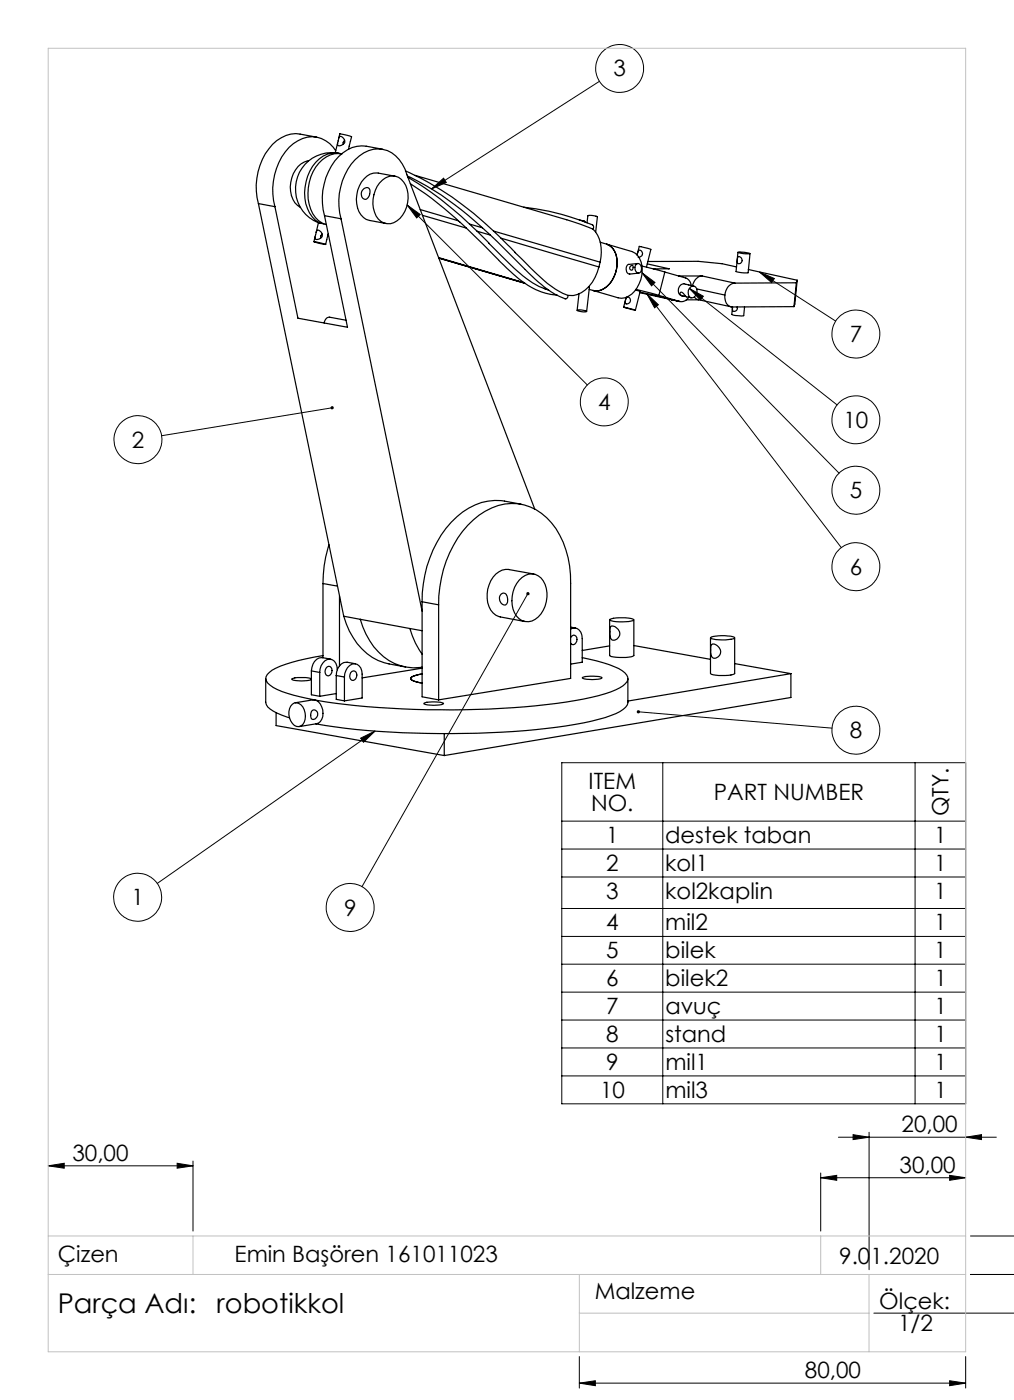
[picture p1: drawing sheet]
<svg xmlns="http://www.w3.org/2000/svg" width="210mm" height="290mm" viewBox="0 0 210 290" stroke-linecap="round" stroke-linejoin="round" font-family="sans-serif">
<g fill="none" stroke="#000" stroke-width=".21">
<path d="M124.1 16.8l-34.7 22.3M89.4 39.1l2.5-2.2 .5 .9zM84.3 42.5l37.3 37.2M84.3 42.5l2.7 1.9-.7 .7zM133 56.5l40.8 41.5M133 56.5l2.6 2-.7 .7zM142.8 59.7l30.6 24.2M142.8 59.7l2.9 1.7-.6 .8zM157.3 56.4l15.8 10.1M157.3 56.4l3.1 1.3-.6 .8zM133.9 60.8l40.3 52.6M133.9 60.8l2.4 2.3-.7 .7z"/>
<path d="M68.8 84.5l-35.3 5.8M109.3 123l-34.3 60.7M74.7 152.9l3-1.5-2.4 2.4zM77.7 151.4l-45.1 31.6M116.3 158h83.7v70.7h-83.7zM132.2 147.4l40.1 3.4M137.3 158v70.7M189.5 158v70.7M116.3 175.9h83.7M116.3 170.1h83.7M116.3 181.7h83.7M116.3 188.2h83.7"/>
<path d="M116.3 194h83.7M116.3 199.7h83.7M116.3 205.5h83.7M116.3 211.3h83.7M116.3 217.1h83.7M116.3 222.9h83.7M173.6 235.6h32.7M176.7 235l3.3 .6-3.3 .5zM180 234.5v28.5M200 235.6l3.3-.6v1.1zM10 241.5l3.3-.5v1zM10 241.5h30"/>
<path d="M36.7 241l3.3 .5-3.3 .5zM40 240.5v14.5M170 244l3.3-.5v1zM170 243v12M170 244h30M196.7 243.5l3.3 .5-3.3 .5zM201 256h9.1M181 272h29.1M201 264h9.1M120 286.5l3.3-.5v1zM120 281v6.5M120 286.5h80"/>
<path d="M196.7 286l3.3 .5-3.3 .5zM200 281v6.5"/>
<circle cx="128.3" cy="14.2" r="5"/>
<circle cx="177.2" cy="69.2" r="4.9"/>
<circle cx="28.6" cy="91.1" r="5"/>
<circle cx="125.2" cy="83.2" r="5"/>
<circle cx="177.3" cy="86.9" r="5"/>
<circle cx="177.2" cy="117.4" r="4.9"/>
<circle cx="177.2" cy="101.5" r="4.9"/>
<circle cx="177.3" cy="151.3" r="5"/>
<circle cx="28.5" cy="185.9" r="5"/>
<circle cx="72.5" cy="188" r="5"/>
</g>
<path d="M10 10h190v270h-190zM10 256h190M40 256v8M170 256v8M10 264h190M120 264v16M120 272h60M180 264v16" fill="none" stroke="#c0c0c0" stroke-width=".21"/>
<g fill="#000">
<path d="M84.3 42.5l2.7 1.9-.7 .7zM89.4 39.1l2.5-2.2 .5 .9zM133 56.5l2.6 2-.7 .7zM157.3 56.4l3.1 1.3-.6 .8zM142.8 59.7l2.9 1.7-.6 .8zM133.9 60.8l2.4 2.3-.7 .7zM132 147.2l-.1 .2h.3h-.3a.33 .33 0 0 0 .4 .4 .33 .33 0 0 0 .2-.5 .33 .33 0 0 0-.5-.1zM109 122.8a.34 .34 0 0 0 .1 .5 .34 .34 0 0 0 .5-.1 .34 .34 0 0 0-.1-.5l-.2 .3 .2-.3zM74.7 152.9l3-1.5-2.4 2.4zM68.6 84.2a.34 .34 0 0 0 .1 .6 .34 .34 0 0 0 .4-.4l-.3 .1 .3-.1a.33 .33 0 0 0-.5-.2z"/>
<path d="M36.7 241l3.3 .5-3.3 .5zM10 241.5l3.3-.5v1z"/>
<path d="M120 286.5l3.3-.5v1zM196.7 286l3.3 .5-3.3 .5zM170 244l3.3-.5v1zM196.7 243.5l3.3 .5-3.3 .5zM176.7 235l3.3 .6-3.3 .5zM200 235.6l3.3-.6v1.1z"/>
</g>
<g fill="none" stroke="#000" stroke-width=".25">
<path d="M63.9 33.3a5.5 5.5 0 0 0-3.7 6.3 4.3 4.3 0 0 0 1.9 3.3M65.6 28.4l-3.4-.6a6.7 6.7 0 0 0-6.5 3 13.2 13.2 0 0 0-2.2 11.4M69.5 31.2a5.7 5.7 0 0 0-8.8-1.4 12.9 12.9 0 0 0-3.8 13M69.7 31.7l-.3-.1 1.4 .3M69.9 31.8a7.5 7.5 0 0 0-8.4 5.4 7.5 7.5 0 0 0 4.5 9M69.9 29.6l-.5 2M70.1 28.7l.3-1 2.4 .6-.6 2.6M70.2 28.4a.85 .85 0 0 1 1.1 .2 .85 .85 0 0 1 0 1.1l-.8 .5a.4 .4 0 0 1-.6-.3zM70.6 31.9a5.8 5.8 0 0 0-5.8 3.6 9.4 9.4 0 0 0 .5 9.6l.7 .6 1.1 .7M70.6 31.9a5.2 5.2 0 0 0-5.9 2.5 9.3 9.3 0 0 0 0 10.5l.6 .7 1 .6M70.6 31.9h.2M71.4 29.1l-.4 .4 .1 .4"/>
<path d="M75.1 39.3a.81 .81 0 0 1 1.1-.4 .81 .81 0 0 1 .4 1.1v.2a.88 .88 0 0 1-.5 .9 .88 .88 0 0 1-1-.1 1.36 1.36 0 0 1 0-1.7zM79.2 37.3a2.91 2.91 0 0 1 4.8 1.1 6.1 6.1 0 0 1-2.4 7.7 2.92 2.92 0 0 1-4-2.1 6.4 6.4 0 0 1 1.6-6.7zM79.3 30.9l-3.5-.6a7.4 7.4 0 0 0-7.2 4.1 13.2 13.2 0 0 0-1.4 10.3M81.8 36.5l-3.4-.6a3.4 3.4 0 0 0-3.5 1.8 6.3 6.3 0 0 0-.1 6.8 2.6 2.6 0 0 0 1.8 1.2l3.4 .6M84 35.4a71.3 71.3 0 0 1 22.2 16.4l.6 .5M84.4 36.5a63.8 63.8 0 0 1 15.5 10.7M84.5 36.7a79.2 79.2 0 0 1 16.9 13.8M85 38a66.8 66.8 0 0 1 9.9 7.7M85.9 36.3l31.5 9.2 5.4 2M53.5 42.2l17.7 85.5M53.5 42.2l3.4 .6M56.9 42.8l4.8 23.1 10.3 1.9-4.8-23.1"/>
<path d="M65 50.1l2.5 .5zM65.2 49.1l-.2 1M65.7 47.7a.98 .98 0 0 1 1 1.2 .98 .98 0 0 1-1.4 .6l-.1-.4zM66.7 48.5l-.3 .4v.4M67.2 44.7l3.4 .6M67.6 46.5l-1.7-.3-.4 1.9M68 48.4l-.5 2.2M70.6 45.3a12.9 12.9 0 0 1 3.8-13 5.7 5.7 0 0 1 8.9 1.7l.6 1 26.8 70.4M70.6 45.3l16.8 81.3M87 43.4l7.9 2.3M87.5 44.6l9.1 2.7 6.7 6.6M90.8 53.4l17.7 5.1"/>
<path d="M90.9 53.5l17.8 5.1zM94.9 45.7l1.7 1.5M97.2 46.4l2.7 .8M98.8 47.9l2.8 .8M99.9 47.2l1.7 1.5M101.2 50.3l5.4 5.4a19.8 19.8 0 0 0 6 4M101.6 48.7l7.1 7.1M102.2 47.9l22.1 6.4M103.4 54l.9 .9a19.3 19.3 0 0 0 9.7 6.1l1.4 .2M103.8 49.3l20.2 6M106.6 52.3l3.5 3.4a21.8 21.8 0 0 0 7.5 5.5M108.5 42.9a50.2 50.2 0 0 1 14.3 3.8l.1 .3-.1 .5"/>
<path d="M108.8 55.8a23.6 23.6 0 0 0 8.3 6.1l.4-.3 .1-.4M112.6 59.7l1 .4M112.6 59.7l.9 .3M120 45.6l1 .2 .2 .2M121.6 46.2l.1-1.5a2.9 2.9 0 0 1 2 .2l-.3 3.2M121.9 59.4l.2 .2-.6 4.9M122 60l.8 .2M122.8 47.5a7.2 7.2 0 0 1 1.5 6.8M124 55.3a7.3 7.3 0 0 1-5.3 5.9h-1.1M124.3 54.3l-.3 1M124.3 50.2l1.3 .4M125.6 50.6a4.1 4.1 0 0 1 2.1 4.9 5.3 5.3 0 0 1-4.1 4.8l-.8-.1"/>
<path d="M125.6 50.6l5.2 1.5a4.1 4.1 0 0 1 2.1 4.9 5.3 5.3 0 0 1-4.1 4.8l-6-1.6M125.6 50.6a3.6 3.6 0 0 1 2.2 3.6 6.2 6.2 0 0 1-3.2 5.9l-.7 .1h-1.1M130.6 55.2a.37 .37 0 0 1 .5-.1 .37 .37 0 0 1 0 .5 .4 .4 0 0 1-.7 .2 .4 .4 0 0 1 .2-.6zM131.7 60l4.8 1.2M131.8 54.7a.81 .81 0 0 1 .9 .2 .81 .81 0 0 1 .2 .9 .64 .64 0 0 1-.5 .8 .64 .64 0 0 1-.8-.5 1.21 1.21 0 0 1 .2-1.4zM131.9 52.8l.5-1.8 2.4 .7-.9 3.6M132 52.8v-.4a.5 .5 0 0 1 .5-.6 .5 .5 0 0 1 .5 .5 .77 .77 0 0 1-.8 1M132.1 54.6l-1.9 .2a1.09 1.09 0 0 0-.5 1 1.09 1.09 0 0 0 .7 .9M132.3 56.6l-1.9 .2M133 55.1l4.7 1.3M134.1 54.7l4.5 1h-3.3M134.2 54.2l10.4-.1 4.9 .5 3 .7"/>
<path d="M137.7 56.4l4.3 1.2a1.96 1.96 0 0 1 1.2 1.5M137.7 56.4l-1.2 4.8M140.5 57.2h4.9M143.1 59.4a.83 .83 0 0 1 .9 0 .83 .83 0 0 1 .4 .9 1.31 1.31 0 0 1-1.3 1.4 1.43 1.43 0 0 1 0-2.3zM143.7 59.2l-1.3-.2a1.32 1.32 0 0 0-1.8 .4 1.32 1.32 0 0 0 .5 1.9h.4M144.3 59.8l5.8 1.3M145.4 57.2a2.37 2.37 0 0 0-2 2M145.4 57.2l6.8 1.4M152.2 58.6a2.46 2.46 0 0 0-2.1 2.5M152.8 52.3l-.4 3.9 1.2 .3h1.3l.4-4M152.8 52.3h1.3l1.2 .2h-1.3zM152.8 53.3a.68 .68 0 0 1 .9 .6 .68 .68 0 0 1-.9 .7l-.1-.8z"/>
<path d="M155 55.8l10.1 2.2M164.9 58.6h-12.7M164.9 58.6l-.5 4.9M165.1 58l-.2 .6M165.1 58l-.5 5-.2 .5M71.7 66.3l-3.4-.6a1.11 1.11 0 0 0-1.2 1.2M119.5 64.3a2.9 2.9 0 0 1 2 .2 2.9 2.9 0 0 1-2-.2zM119.9 60.9l-.4 3.4M129.2 63.6l2.4 .7zM129.7 61.6l-.5 2M129.9 61.5a.7 .7 0 0 1 .6 .9 .7 .7 0 0 1-1 .4l.1-.8zM131.6 60.1l1 .3-1 3.9"/>
<path d="M132.5 60.6l6.7 1.5M132.5 60.5l6.6 1.6M136.5 61.2l4.3 1.3M139.1 62.1h.1M139.1 62.1l1.7 .4M139.2 62.1l1.7 .4M141 60.5l.4 .2 .7 .8-.8-.2a.41 .41 0 0 1-.4-.3 .41 .41 0 0 1 .1-.5zM142.1 61.5l1.1 .2M142.1 62.1h2.6M142.7 61.6l-.2 .2a1.73 1.73 0 0 1-1.7 .7M143.8 61.5l.8 .6 6.8 1.5M150.1 61.1a1.95 1.95 0 0 0 1.6 2.5"/>
<path d="M151.7 63.6l-.1 1.5 2 .4 .4-.1 .2-1.8M151.7 63.6v.3a.5 .5 0 0 0 .3 .6 .5 .5 0 0 0 .6-.4v-.5M164.4 63.5l-12.7 .1M68.1 112.8a26.2 26.2 0 0 0-1.2 8.1M107.9 104.4a15.2 15.2 0 0 0-8.2-.3 17.1 17.1 0 0 0-10 9.8 26.1 26.1 0 0 0-2.3 10.8M110.6 118.9l-5.2-.9a4 4 0 0 0-4.1 3.2 5.3 5.3 0 0 0 1.4 6.2l.9 .4 5.1 .9M64.5 139v4.9l1.7 .3M64.5 139l1.7 .3M66.2 139.3v4.9M66.9 135.8a33.1 33.1 0 0 0-10.6 3 1.92 1.92 0 0 0-1.1 2.3 7.1 7.1 0 0 0 4.3 2.5 101.2 101.2 0 0 0 23.8 3.2 174.9 174.9 0 0 0 37.6-2l4.4-1.1a8.2 8.2 0 0 0 4.6-2.5 1.43 1.43 0 0 0-.5-1.8 16.9 16.9 0 0 0-7.4-2.9l-1.4-.3M66.9 120.9v15.4M66.9 120.9l3 .5"/>
<path d="M67.8 138.1a.79 .79 0 0 1 .9 .3 .79 .79 0 0 1 0 .9 .72 .72 0 0 1-.8 .7 .72 .72 0 0 1-.6-.9l.2-.7zM68.5 136.5a3.1 3.1 0 0 0-2.9 .1 3.2 3.2 0 0 0-1.1 2.4M69.6 139.9v5l1.7 .3M69.6 139.9l1.7 .3M69.8 138.7a1.69 1.69 0 0 0-.6-1.8 1.69 1.69 0 0 0-1.9 0 3 3 0 0 0-1.1 2.4M70.3 123.5v14.4M71.2 127.7a13.3 13.3 0 0 0 8.4 9.6l4.4 .9M71.2 127.7l13.7 2.5M72.6 139.3a.69 .69 0 0 1 .9-.3 .69 .69 0 0 1 .4 .8 .83 .83 0 0 1-.3 .9 .83 .83 0 0 1-1 0 1.28 1.28 0 0 1 0-1.4zM73.6 137.5a3.1 3.1 0 0 0-2.9 0 3 3 0 0 0-1.1 2.4M74.6 128.3a13.3 13.3 0 0 0 8.4 9.6 9.3 9.3 0 0 0 4.4 .3M84.9 130.2a17 17 0 0 0 2.5 5.3"/>
<path d="M84.9 130.2l2.5 .5M87.4 138.4l-12.4 2M87.4 124.7v19.6l3.4 .7M87.4 124.7l3.4 .6M90.8 125.3a23.2 23.2 0 0 1 8.4-18.6 10.5 10.5 0 0 1 14 .6 18.1 18.1 0 0 1 5 13.5v19.7l-27.4 4.5M90.8 125.3v19.7M103.8 123.1a.8 .8 0 0 1 .9-.1 .8 .8 0 0 1 .4 .8 1 1 0 0 1-.7 1.5 1.42 1.42 0 0 1-.6-2.2zM107.5 120.2a3 3 0 0 1 3-1.3 3 3 0 0 1 2.4 2.2 6.1 6.1 0 0 1-2.7 7.5 3 3 0 0 1-3.9-2.4 6.7 6.7 0 0 1 1.2-6zM118.2 130.3a1.55 1.55 0 0 1 2.3 1.3l.1 5.6-2.4 .4M118.2 132l.3-.3a.76 .76 0 0 1 .9 .2 .76 .76 0 0 1 .1 .9 .71 .71 0 0 1-.5 .7 .71 .71 0 0 1-.8-.2M118.2 129.9l1 .2M126.3 128.4v7.4a7.4 7.4 0 0 0 4.4 .2l.6-.2v-7.4"/>
<path d="M126.3 133.8l-5.7 .9M126.3 128.3a9.1 9.1 0 0 1 4.9 0v.1a7.8 7.8 0 0 1-4.9 0zM126.4 129.8a1.39 1.39 0 0 1 1.9 1.1 1.33 1.33 0 0 1-1.6 1.6 3.3 3.3 0 0 1-.3-2.7zM131.3 133.7l15.8 2.9M147.1 132.1v7.4a7.6 7.6 0 0 0 5.1 0v-7.4M147.2 132.1a7.8 7.8 0 0 1 5 0 4.9 4.9 0 0 1-3.4 .4l-1.4-.2zM147.3 133.6a1.39 1.39 0 0 1 1.9 1 1.28 1.28 0 0 1-.3 1.3 1.28 1.28 0 0 1-1.3 .3 3.2 3.2 0 0 1-.3-2.6zM152.2 137.5l11.6 2M163.8 139.5l-33.8 5.7M163.8 139.5v5l-71.8 12M55 140.6v4.9a2.25 2.25 0 0 0 1.6 1.8l1.8 .8 1.6 .6M57.2 147.7v2.6l34.8 6.2"/>
<path d="M60.5 140.6a7.9 7.9 0 0 1 4 0v.1a6.1 6.1 0 0 1-4.1 0zM60.6 145.9a1.64 1.64 0 0 1 2.4 1.1 2.82 2.82 0 0 1-.7 3.4 1.81 1.81 0 0 1-2.3-1.7 2.83 2.83 0 0 1 .6-2.8zM61.1 145.6l3.7-.6a2.64 2.64 0 0 1 2.1 3.4 1.76 1.76 0 0 1-1.3 1.5l-3.7 .6M64.6 147.3a.82 .82 0 0 1 1.1 .2 .82 .82 0 0 1-.2 1.1 .63 .63 0 0 1-.8 .4 .63 .63 0 0 1-.4-.8zM69.6 143.7l-3.4 .5M71.3 140.2a2.55 2.55 0 0 1 2.1-2.7 1.86 1.86 0 0 1 1.6 2.1v5l-3.7 .6M71.3 140.2v5M85.2 140.3l2.2-.7-1.2 .3a1.16 1.16 0 0 0-1.1 .7 3.8 3.8 0 0 0 2.3 .9l-.5-.1a2.23 2.23 0 0 1-1.8-.9zM87.8 145.7a6.5 6.5 0 0 1 4.1 0 6.4 6.4 0 0 1-4.1 .1zM92 152v4.5M120.7 140.3a6.6 6.6 0 0 1 4 .1 6.1 6.1 0 0 1-4.1 0zM130 140.6v4.9a1.75 1.75 0 0 1-1 1.4 25.5 25.5 0 0 1-9.9 3.2 188.3 188.3 0 0 1-45.3 1l-8.4-1.2"/>
</g>
<g font-size="5.6">
<text x="12" y="272">Parça Adı:</text>
<text x="44.9" y="272">robotikkol</text>
</g>
<g font-size="4.7">
<text x="127.1" y="15.8">3</text>
<text x="176" y="70.9">7</text>
<text x="123.9" y="84.9">4</text>
<text x="174.7" y="88.6">10</text>
<text x="27.3" y="92.7">2</text>
<text x="176" y="103.2">5</text>
<text x="176" y="119">6</text>
<text x="176" y="152.9">8</text>
<text x="121.9" y="163.4">ITEM</text>
<text x="122.4" y="168">NO.</text>
<text x="147.8" y="165.7">PART NUMBER</text>
<text x="196.5" y="169.1" transform="rotate(-90 196.5 169.1)">QTY.</text>
<text x="125.5" y="174.6">1</text>
<text x="137.8" y="174.6">destek taban</text>
<text x="193.5" y="174.6">1</text>
<text x="125.5" y="180.4">2</text>
<text x="137.8" y="180.4">kol1</text>
<text x="193.5" y="180.4">1</text>
<text x="27.2" y="187.5">1</text>
<text x="71.2" y="189.6">9</text>
<text x="125.5" y="186.2">3</text>
<text x="137.8" y="186.2">kol2kaplin</text>
<text x="193.5" y="186.2">1</text>
<text x="125.5" y="192.7">4</text>
<text x="137.8" y="192.7">mil2</text>
<text x="193.5" y="192.7">1</text>
<text x="125.5" y="198.5">5</text>
<text x="137.8" y="198.5">bilek</text>
<text x="193.5" y="198.5">1</text>
<text x="125.5" y="204.3">6</text>
<text x="137.8" y="204.3">bilek2</text>
<text x="193.5" y="204.3">1</text>
<text x="125.5" y="210.1">7</text>
<text x="125.5" y="215.9">8</text>
<text x="137.8" y="210.1">avuç</text>
<text x="137.8" y="215.9">stand</text>
<text x="193.5" y="210.1">1</text>
<text x="193.5" y="215.9">1</text>
<text x="125.6" y="221.6">9</text>
<text x="137.8" y="221.6">mil1</text>
<text x="193.5" y="221.6">1</text>
<text x="124.3" y="227.4">10</text>
<text x="137.8" y="227.4">mil3</text>
<text x="193.5" y="227.4">1</text>
<text x="186.7" y="234.5">20,00</text>
<text x="15" y="240.5">30,00</text>
<text x="186.3" y="242.9">30,00</text>
<text x="12" y="261.5">Çizen</text>
<text x="48.6" y="261.5">Emin Başören 161011023</text>
<text x="173.8" y="261.8">9.01.2020</text>
<text x="123.2" y="269.1">Malzeme</text>
<text x="182.1" y="271.1">Ölçek:</text>
<text x="186" y="275.6">1/2</text>
<text x="166.7" y="285.5">80,00</text>
</g>
</svg>
